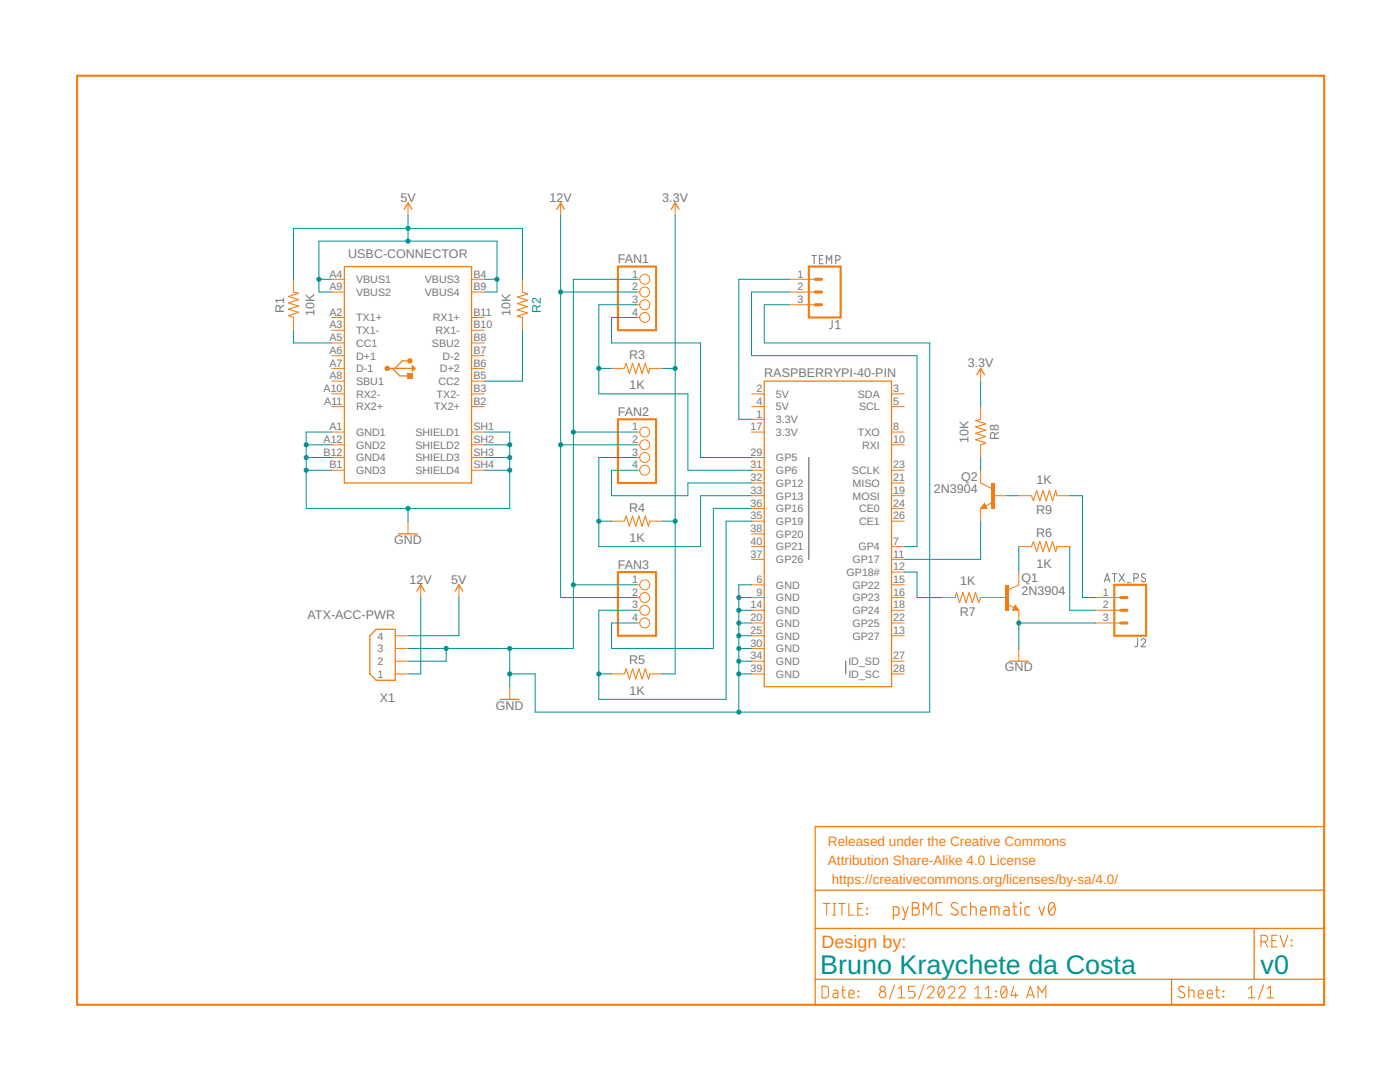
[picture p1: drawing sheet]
<svg xmlns="http://www.w3.org/2000/svg" width="279mm" height="216mm" viewBox="0 0 279 216" stroke-linecap="round" stroke-linejoin="round" font-family="sans-serif">
<g fill="none" stroke="#757575" stroke-width=".2">
<path d="M162 51h.9M162.5 51v1.6M163.5 51.7h.6M164.3 51h-.8v1.6h.8M164.9 52.6v-1.6l.5 .9 .6-.9v1.6M166.8 51.9h.4a.46 .46 0 0 0 .5-.5 .46 .46 0 0 0-.5-.4h-.4v1.6M166.1 63.9v1.4l-.6 .3M166.8 65.6h.9M166.8 64.3l.4-.4v1.7M220.4 116.1l.6-1.6 .5 1.6M220.5 115.7h.9M222 114.5h.9"/>
<path d="M222.4 114.5v1.6M223.3 114.5l1.1 1.6M224.4 114.5l-1.1 1.6M224.9 116.3h.7M226.3 115.4h.5a.46 .46 0 0 0 .4-.5 .46 .46 0 0 0-.4-.4h-.5v1.6M228.6 114.6a.41 .41 0 0 0-.6-.1 .41 .41 0 0 0-.1 .6l.6 .3a.41 .41 0 0 1 0 .6 .41 .41 0 0 1-.6 0l-.2-.1M227 127.4v1.4l-.2 .2-.3 .1M227.7 127.8a.45 .45 0 0 1 .7-.3 .45 .45 0 0 1 .1 .6l-.8 1h.9"/>
</g>
<path d="M161.4 91.3v20.3M168.8 131.9v2.6" fill="none" stroke="#757575" stroke-width=".25"/>
<path d="M68.7 53.2h25.4v43.2h-25.4zM111.1 41.8l.8-1.3 .7 1.3M77.8 73.5h5M78.3 73.5l1.5 1.5h1.5M81.3 72h-1l-1.5 1.5M82.3 73l.5 .5-.5 .5zM152.5 76.1h25.4v60.9h-25.4zM83.2 118l.8-1.3 .7 1.3M90.8 118l.8-1.3 .8 1.3M73.8 126.9l1.3-1.3h3.8v10.1h-3.8l-1.3-1.2zM99.8 139.6h3.8" fill="none" stroke="#f57c10" stroke-width=".25"/>
<g fill="none" stroke="#f57c10" stroke-width=".2">
<path d="M66.2 55.7h2.5M66.2 58.3h2.5M94.1 55.7h2.5M94.1 58.3h2.5M111.9 40.5v2.5M127.1 55.7h.6M127.1 58.3h.6M66.2 78.6h2.5M66.2 63.4h2.5M66.2 65.9h2.5M66.2 71h2.5M66.2 68.4h2.5"/>
<path d="M66.2 76.1h2.5M66.2 73.5h2.5M94.1 78.6h2.5M94.1 63.4h2.5M94.1 65.9h2.5M94.1 71h2.5M94.1 68.4h2.5M94.1 76.1h2.5M94.1 73.5h2.5M127.1 60.8h.6M127.1 63.4h.6M150 78.6h2.5"/>
<path d="M177.9 78.6h2.6M66.2 81.1h2.5M66.2 86.2h2.5M66.2 93.8h2.5M66.2 88.8h2.5M66.2 91.3h2.5M94.1 81.1h2.5M94.1 86.2h2.5M94.1 93.8h2.5M94.1 88.8h2.5M94.1 91.3h2.5M127.1 86.2h.6"/>
<path d="M127.1 93.8h.6M127.1 88.8h.6M127.1 91.3h.6M150 83.7h2.5M150 81.1h2.5M150 86.2h2.5M150 98.9h2.5M150 96.4h2.5M150 93.8h2.5M150 91.3h2.5M177.9 81.1h2.6M177.9 86.2h2.6"/>
<path d="M177.9 98.9h2.6M177.9 96.4h2.6M177.9 93.8h2.6M177.9 88.8h2.6M84 116.7v2.5M91.6 116.7v2.5M127.1 119.2h.6M127.1 116.7h.6M150 109.1h2.5M150 119.2h2.5M150 111.6h2.5M150 116.7h2.5"/>
<path d="M150 104h2.5M150 101.5h2.5M150 106.5h2.5M177.9 109.1h2.6M177.9 119.2h2.6M177.9 111.6h2.6M177.9 116.7h2.6M177.9 104h2.6M177.9 101.5h2.6M177.9 114.2h2.6M78.9 134.5h2.5M78.9 131.9h2.5"/>
<path d="M78.9 129.4h2.5M78.9 126.9h2.5M101.7 137v2.6M127.1 124.3h.6M127.1 121.8h.6M150 134.5h2.5M150 131.9h2.5M150 129.4h2.5M150 126.9h2.5M150 124.3h2.5M150 121.8h2.5M177.9 134.5h2.6"/>
<path d="M177.9 131.9h2.6M177.9 126.9h2.6M177.9 124.3h2.6M177.9 121.8h2.6"/>
<circle cx="128.7" cy="58.3" r=".99"/>
<circle cx="128.7" cy="55.7" r=".99"/>
<circle cx="128.7" cy="60.8" r=".99"/>
<circle cx="128.7" cy="63.4" r=".99"/>
<circle cx="128.7" cy="88.8" r=".99"/>
<circle cx="128.7" cy="91.3" r=".99"/>
<circle cx="128.7" cy="93.8" r=".99"/>
<circle cx="128.7" cy="86.2" r=".99"/>
<circle cx="128.7" cy="119.2" r=".99"/>
<circle cx="128.7" cy="116.7" r=".99"/>
<circle cx="128.7" cy="121.8" r=".99"/>
<circle cx="128.7" cy="124.3" r=".99"/>
</g>
<path d="M123.3 53.2h7.6v12.7h-7.6zM123.3 83.7h7.6v12.7h-7.6zM123.3 114.2h7.6v12.7h-7.6z" fill="none" stroke="#f57c10" stroke-width=".42"/>
<g fill="#f57c10">
<path d="M76.8 73.2a.55 .55 0 0 1 .9-.1 .55 .55 0 0 1-.2 .9 .55 .55 0 0 1-.7-.5h.5h-.5z" fill-rule="evenodd"/>
<path d="M81.3 71.7a.55 .55 0 0 1 .9-.1 .55 .55 0 0 1-.2 .9 .55 .55 0 0 1-.7-.5h.6h-.6z" fill-rule="evenodd"/>
<path d="M81.3 74.5h1v1h-1z" fill-rule="evenodd"/>
</g>
<g fill="#f57c10">
<path d="M76.8 73.2l.5-.2h.3l.3 .5-.1 .3-.2 .2h-.6l-.3-.5h.6h-.6zM76.8 73.2v.3h.5h-.5l.2 .5h.6l.2-.2 .1-.3-.3-.5h-.3z"/>
<path d="M81.3 71.7l.5-.2h.3l.3 .5-.1 .3-.2 .2h-.6l-.2-.5h.6h-.6zM81.3 71.7v.3h.6h-.6l.2 .5h.6l.2-.2 .1-.3-.3-.5h-.3z"/>
<path d="M81.3 74.5h1v1h-1zM81.3 74.5v1h1v-1z"/>
</g>
<path d="M58.6 58.3l1 .2-2 .7 2 .6-2 .6 2 .7-2 .6 2 .6-2 .7 1 .4M104.3 58.3l1 .4-2 .6 2 .6-2 .7 2 .6-2 .6 2 .7-2 .6 1 .3M124.6 73.5l.4-1 .6 2 .6-2 .7 2 .6-2 .6 2 .7-2 .6 2 .3-1M124.6 104l.4-1 .6 2 .6-2 .7 2 .6-2 .6 2 .7-2 .6 2 .3-1M124.6 134.5l.4-1 .6 2 .6-2 .7 2 .6-2 .6 2 .7-2 .6 2 .3-1" fill="none" stroke="#f57c10" stroke-width=".21"/>
<g fill="none" stroke="#f57c10" stroke-width=".2">
<path d="M58.6 55.7v2.6M81.4 40.5v2.5M104.3 55.7v2.6M134.7 40.5v2.5M58.6 63.4v2.5M104.3 63.4v2.5M122 73.5h2.6M129.7 73.5h2.5M81.4 104v2.5M122 104h2.6M129.7 104h2.5M203.3 116.7l-2 1"/>
<path d="M122 134.5h2.6M129.7 134.5h2.5M201.1 120.6l1.2 .7M202.6 120.8l.7 1h-1.2z"/>
</g>
<path d="M80.7 41.8l.7-1.3 .8 1.3M134 41.8l.7-1.3 .8 1.3M79.5 106.5h3.8M202.6 121.3l.1 .2h-.4l.3-.5 .5 .6h-.8" fill="none" stroke="#f57c10" stroke-width=".25"/>
<path d="M200.5 116.7h.8v5.1h-.8z" fill-rule="evenodd" fill="#f57c10"/>
<path d="M200.5 116.7h.8v5.1h-.8zM200.5 116.7v5.1h.8v-5.1z" fill="#f57c10"/>
<g fill="none" stroke="#f57c10" stroke-width=".2">
<path d="M195.7 96.4l2 1M188.1 119.2h2.5M195.7 119.2h5.1M196.5 100.4l.5 1.1h-1.3zM197.9 100.3l-1.2 .6M203.3 114.2v2.5M203.3 109.1h2.6M210.9 109.1h2.6M218.6 119.2h5M203.3 121.8v2.5M203.3 129.4v2.5M218.6 121.8h5"/>
<path d="M218.6 124.3h5"/>
</g>
<path d="M190.6 119.2l.3-1 .6 2 .7-2 .6 2 .6-2 .7 2 .6-2 .6 2 .4-1M205.9 109.1l.3-1 .7 2 .6-2 .7 2 .6-2 .6 2 .7-2 .6 2 .2-1" fill="none" stroke="#f57c10" stroke-width=".21"/>
<path d="M222.4 116.7h6.3v10.2h-6.3z" fill="none" stroke="#f57c10" stroke-width=".42"/>
<path d="M223.6 119.2h1.3M223.6 124.3h1.3M223.6 121.8h1.3" fill="none" stroke="#f57c10" stroke-width=".61"/>
<path d="M196.5 100.9l-.2 .3h.4l-.2-.5-.5 .6h.7M201.4 131.9h3.8" fill="none" stroke="#f57c10" stroke-width=".25"/>
<path d="M197.7 96.4h.8v5.1h-.8z" fill-rule="evenodd" fill="#f57c10"/>
<path d="M197.7 96.4h.8v5.1h-.8zM197.7 96.4v5.1h.8v-5.1z" fill="#f57c10"/>
<path d="M157.6 55.7h5.1M157.6 58.3h5.1M157.6 60.8h5.1M195.7 73.5v2.6M195.7 81.1v2.6M195.7 88.8v2.5M195.7 93.8v2.6M198.2 98.9h2.6M203.3 98.9h2.6M210.9 98.9h2.6M195.7 101.5v2.5" fill="none" stroke="#f57c10" stroke-width=".2"/>
<g fill="none" stroke="#f57c10" stroke-width=".21">
<path d="M195.7 83.7l-1 .2 2 .7-2 .6 2 .6-2 .7 2 .6-2 .6 2 .7-1 .4M205.9 98.9l.3 1 .7-2 .6 2 .7-2 .6 2 .6-2 .7 2 .6-2 .2 1M164.1 196.8h.8l.4 .4v1.5l-.4 .4h-.8zM164.3 180.3h1.3M165 180.3v2.3M166.2 180.3h.6M166.2 182.6h.6M166.3 197.6h.7l.2 .2v1.3h-.5a.46 .46 0 0 1-.5-.4 .46 .46 0 0 1 .5-.5h.5M166.5 180.3v2.3M167.4 180.3h1.3M167.9 197.6h.8M168 180.3v2.3"/>
<path d="M168.2 196.8v2.1l.5 .2M169.4 180.3v2.3h1M169.4 198.3h1.1a.54 .54 0 0 0-.4-.7 .54 .54 0 0 0-.7 .5l.1 .9 1 .1M171.2 181.3h.8M171.3 198.8l.1 .1zM171.3 197.8l.1 .1zM172.2 180.3h-1v2.3h1M173 181.3l.1 .1zM173 182.3l.1 .1zM178.5 196.5l-1 2.9M179.2 197.3l.7-.5v2.3M179.2 199.1h1.4"/>
<path d="M182.6 196.8h-1.3v1h.8a.66 .66 0 0 1 .5 .7 .66 .66 0 0 1-.5 .6h-.8M184.4 196.5l-1.1 2.9M185.1 197.3a.65 .65 0 0 1 .9-.5 .65 .65 0 0 1 .2 1l-1.1 1.3h1.3M187.5 197a.53 .53 0 0 1 .6-.2 .53 .53 0 0 1 .3 .6 1.34 1.34 0 0 1-.6 1.7 1.4 1.4 0 0 1-.3-2.1zM188.3 197.3l-1 1.3M189.3 197.3a.64 .64 0 0 1 .9-.5 .64 .64 0 0 1 .2 1l-1.1 1.3h1.3M191.3 197.3a.64 .64 0 0 1 1-.5 .64 .64 0 0 1 .1 1l-1.1 1.3h1.4M194.6 199.1h1.3M194.6 197.3l.6-.5v2.3M196.6 199.1h1.4M196.6 197.3l.7-.5v2.3M198.8 197.8l.1 .1z"/>
<path d="M198.8 198.8l.1 .1zM200 197a.55 .55 0 0 1 .6-.2 .55 .55 0 0 1 .3 .6 1.34 1.34 0 0 1-.5 1.7 1.38 1.38 0 0 1-.5-2zM200.9 197.3l-1.1 1.3M202.3 196.8l-.5 1.8h1.3M202.7 198.1v1M204.9 199.1l.7-2.3 .8 2.3M205.1 198.5h1.1M207.2 199.1v-2.3l.7 1.3 .8-1.3v2.3M236.3 197a.58 .58 0 0 0-.8-.1 .58 .58 0 0 0 0 .9l.7 .3a.58 .58 0 0 1 .1 .9 .58 .58 0 0 1-.9 0l-.2-.2M237.3 197.6l.9 .1 .1 .3v1.1M237.3 196.8v2.3M239.1 198.3h1.1a.54 .54 0 0 0-.4-.7 .54 .54 0 0 0-.7 .5l.1 .9 1 .1"/>
<path d="M240.9 198.3h1.1a.54 .54 0 0 0-.4-.7 .54 .54 0 0 0-.7 .5l.1 .9 1 .1M242.6 197.6h.8M242.8 196.8v1.9l.3 .4h.3M244.1 198.8l.1 .1zM244.1 197.8l.1 .1zM249.1 199.1h1.3M249.1 197.3l.7-.5v2.3M251.7 187.9h.6a.65 .65 0 0 0 .7-.6 .65 .65 0 0 0-.7-.7h-.6v2.4M252.2 196.5l-1.1 2.9M252.5 187.9l.5 1.1M252.9 199.1h1.3M252.9 197.3l.6-.5v2.3"/>
<path d="M253.8 187.7h.8M254.9 186.6h-1.1v2.4h1.1M255.4 186.6l.8 2.4 .8-2.4M257.7 187.6l.1 .1zM257.7 188.6l.1 .2z"/>
<circle cx="176.1" cy="197.3" r=".52"/>
<circle cx="176.1" cy="198.5" r=".65"/>
</g>
<path d="M194.9 74.8l.8-1.3 .8 1.3M162.7 164.9h101.6v35.6h-101.6zM162.7 177.6h101.6M162.7 185.3h101.6M162.7 195.4h101.6M233.8 195.4v5.1M250.3 185.3v10.1" fill="none" stroke="#f57c10" stroke-width=".25"/>
<path d="M15.4 15.1h248.9v185.4h-248.9zM161.4 53.2h6.4v10.2h-6.4z" fill="none" stroke="#f57c10" stroke-width=".42"/>
<path d="M162.7 58.3h1.3M162.7 55.7h1.3M162.7 60.8h1.3" fill="none" stroke="#f57c10" stroke-width=".61"/>
<g fill="none" stroke="#f57c10" stroke-width=".23">
<path d="M178.3 182.6h.7l.4-.2v-1.2l-.2-.2-.9-.1v2.5M180.1 180.9l.6 1.7M181.3 180.9l-.9 2.5h-.3M182.1 180.1h.7a.56 .56 0 0 1 .5 .5 .56 .56 0 0 1-.5 .6 .7 .7 0 0 1 .7 .7 .7 .7 0 0 1-.7 .7h-.7zM182.1 181.2h.7M184.3 182.6v-2.5l.8 1.4 .8-1.4v2.5M188 180.1h-.8l-.3 .5v1.6l.3 .4h.8M191.1 180.3a.62 .62 0 0 0-1-.1 .62 .62 0 0 0 .1 .9l.7 .4a.64 .64 0 0 1 .1 1 .64 .64 0 0 1-1-.1l-.2-.2M192.9 180.9l-.7 .1-.3 .3 .1 1.1 .2 .2h.7M193.7 180.9l.9 .1 .2 .2v1.4M193.7 180.1v2.5M195.7 181.8h1.1a.58 .58 0 0 0-.4-.9 .58 .58 0 0 0-.7 .6l.1 1 1 .1"/>
<path d="M197.7 182.6v-1.7l1.6 .1 .1 .3v1.3M198.5 180.9v1.7M200.4 180.9l.7 .1 .3 .2v1.4h-.7a.49 .49 0 0 1-.4-.5 .49 .49 0 0 1 .4-.5h.7M202.1 180.9h.8M202.4 180.1v2.1l.1 .3 .4 .1M203.6 180.1l.2 .1zM203.7 180.9v1.7M205.5 180.9l-.7 .1-.2 .3v1.1l.2 .2h.7M207.3 180.9l.6 1.7 .6-1.7M209.5 180.3a.58 .58 0 0 1 .6-.2 .58 .58 0 0 1 .4 .6 1.45 1.45 0 0 1-.6 1.9 1.52 1.52 0 0 1-.4-2.3zM210.5 180.6l-1.2 1.4"/>
</g>
<g fill="none" stroke="#009292" stroke-width=".2">
<path d="M127.1 55.7h-12.7v73.7h-33M157.6 60.8h-5.1v7.6h33v73.7h-78.7v-7.6h-5.1M114.4 86.2h12.7M114.4 116.7h12.7M147.4 119.2h2.6M150 116.7h-2.6v25.4M89 129.4v2.5h-7.6M101.7 129.4v7.6M147.4 129.4h2.6M147.4 131.9h2.6M147.4 134.5h2.6M147.4 121.8h2.6"/>
<path d="M147.4 124.3h2.6M147.4 126.9h2.6"/>
</g>
<g fill="#009292">
<circle cx="101.7" cy="129.4" r=".51"/>
<circle cx="101.7" cy="134.5" r=".51"/>
<circle cx="89" cy="129.4" r=".51"/>
<circle cx="114.4" cy="116.7" r=".51"/>
<circle cx="114.4" cy="86.2" r=".51"/>
<circle cx="147.4" cy="142.1" r=".51"/>
<circle cx="147.4" cy="134.5" r=".51"/>
<circle cx="147.4" cy="119.2" r=".51"/>
<circle cx="147.4" cy="121.8" r=".51"/>
<circle cx="147.4" cy="124.3" r=".51"/>
<circle cx="147.4" cy="126.9" r=".51"/>
<circle cx="147.4" cy="129.4" r=".51"/>
<circle cx="147.4" cy="131.9" r=".51"/>
</g>
<g fill="#009292">
<path d="M101.2 129.4a.51 .51 0 0 1 1 0 .51 .51 0 0 1-1 0zM101.2 129.4a.51 .51 0 0 0 1 0 .51 .51 0 0 0-1 0z"/>
<path d="M101.2 134.5a.51 .51 0 0 1 1 0 .51 .51 0 0 1-1 0zM101.2 134.5a.51 .51 0 0 0 1 0 .51 .51 0 0 0-1 0z"/>
<path d="M88.5 129.4a.55 .55 0 0 1 1.1 0 .55 .55 0 0 1-1.1 0zM88.5 129.4a.55 .55 0 0 0 1.1 0 .55 .55 0 0 0-1.1 0z"/>
<path d="M113.9 116.7a.51 .51 0 0 1 1 0 .51 .51 0 0 1-1 0zM113.9 116.7a.51 .51 0 0 0 1 0 .51 .51 0 0 0-1 0z"/>
<path d="M113.9 86.2a.51 .51 0 0 1 1 0 .51 .51 0 0 1-1 0zM113.9 86.2a.51 .51 0 0 0 1 0 .51 .51 0 0 0-1 0z"/>
<path d="M146.9 142.1a.55 .55 0 0 1 1.1 0 .55 .55 0 0 1-1.1 0zM146.9 142.1a.55 .55 0 0 0 1.1 0 .55 .55 0 0 0-1.1 0z"/>
<path d="M146.9 134.5a.55 .55 0 0 1 1.1 0 .55 .55 0 0 1-1.1 0zM146.9 134.5a.55 .55 0 0 0 1.1 0 .55 .55 0 0 0-1.1 0z"/>
<path d="M146.9 119.2a.55 .55 0 0 1 1.1 0 .55 .55 0 0 1-1.1 0zM146.9 119.2a.55 .55 0 0 0 1.1 0 .55 .55 0 0 0-1.1 0z"/>
<path d="M146.9 121.8a.55 .55 0 0 1 1.1 0 .55 .55 0 0 1-1.1 0zM146.9 121.8a.55 .55 0 0 0 1.1 0 .55 .55 0 0 0-1.1 0z"/>
<path d="M146.9 124.3a.55 .55 0 0 1 1.1 0 .55 .55 0 0 1-1.1 0zM146.9 124.3a.55 .55 0 0 0 1.1 0 .55 .55 0 0 0-1.1 0z"/>
<path d="M146.9 126.9a.55 .55 0 0 1 1.1 0 .55 .55 0 0 1-1.1 0zM146.9 126.9a.55 .55 0 0 0 1.1 0 .55 .55 0 0 0-1.1 0z"/>
<path d="M146.9 129.4a.55 .55 0 0 1 1.1 0 .55 .55 0 0 1-1.1 0zM146.9 129.4a.55 .55 0 0 0 1.1 0 .55 .55 0 0 0-1.1 0z"/>
<path d="M146.9 131.9a.55 .55 0 0 1 1.1 0 .55 .55 0 0 1-1.1 0zM146.9 131.9a.55 .55 0 0 0 1.1 0 .55 .55 0 0 0-1.1 0z"/>
</g>
<path d="M61.1 93.8h5.1M61.1 91.3h5.1M61.1 88.8h5.1M66.2 86.2h-5.1v15.3h40.6v-15.3h-5.1M96.6 93.8h5.1M96.6 91.3h5.1M96.6 88.8h5.1M81.4 101.5v2.5" fill="none" stroke="#009292" stroke-width=".2"/>
<g fill="#009292">
<circle cx="101.7" cy="93.8" r=".51"/>
<circle cx="101.7" cy="91.3" r=".51"/>
<circle cx="101.7" cy="88.8" r=".51"/>
<circle cx="81.4" cy="101.5" r=".51"/>
<circle cx="61.1" cy="88.8" r=".51"/>
<circle cx="61.1" cy="91.3" r=".51"/>
<circle cx="61.1" cy="93.8" r=".51"/>
</g>
<g fill="#009292">
<path d="M101.2 93.8a.51 .51 0 0 1 1 0 .51 .51 0 0 1-1 0zM101.2 93.8a.51 .51 0 0 0 1 0 .51 .51 0 0 0-1 0z"/>
<path d="M101.2 91.3a.51 .51 0 0 1 1 0 .51 .51 0 0 1-1 0zM101.2 91.3a.51 .51 0 0 0 1 0 .51 .51 0 0 0-1 0z"/>
<path d="M101.2 88.8a.51 .51 0 0 1 1 0 .51 .51 0 0 1-1 0zM101.2 88.8a.51 .51 0 0 0 1 0 .51 .51 0 0 0-1 0z"/>
<path d="M80.9 101.5a.51 .51 0 0 1 1 0 .51 .51 0 0 1-1 0zM80.9 101.5a.51 .51 0 0 0 1 0 .51 .51 0 0 0-1 0z"/>
<path d="M60.6 88.8a.51 .51 0 0 1 1 0 .51 .51 0 0 1-1 0zM60.6 88.8a.51 .51 0 0 0 1 0 .51 .51 0 0 0-1 0z"/>
<path d="M60.6 91.3a.51 .51 0 0 1 1 0 .51 .51 0 0 1-1 0zM60.6 91.3a.51 .51 0 0 0 1 0 .51 .51 0 0 0-1 0z"/>
<path d="M60.6 93.8a.51 .51 0 0 1 1 0 .51 .51 0 0 1-1 0zM60.6 93.8a.51 .51 0 0 0 1 0 .51 .51 0 0 0-1 0z"/>
</g>
<path d="M218.6 124.3h-15.3v5.1" fill="none" stroke="#009292" stroke-width=".2"/>
<circle cx="203.3" cy="124.3" r=".51" fill="#009292"/>
<path d="M202.8 124.3a.51 .51 0 0 1 1 0 .51 .51 0 0 1-1 0zM202.8 124.3a.51 .51 0 0 0 1 0 .51 .51 0 0 0-1 0z" fill="#009292"/>
<path d="M111.9 58.3h15.2M111.9 43v76.2h15.2M111.9 88.8h15.2M84 119.2v15.3h-2.6" fill="none" stroke="#009292" stroke-width=".2"/>
<g fill="#009292">
<circle cx="111.9" cy="58.3" r=".51"/>
<circle cx="111.9" cy="88.8" r=".51"/>
</g>
<g fill="#009292">
<path d="M111.4 58.3a.51 .51 0 0 1 1 0 .51 .51 0 0 1-1 0zM111.4 58.3a.51 .51 0 0 0 1 0 .51 .51 0 0 0-1 0z"/>
<path d="M111.4 88.8a.51 .51 0 0 1 1 0 .51 .51 0 0 1-1 0zM111.4 88.8a.51 .51 0 0 0 1 0 .51 .51 0 0 0-1 0z"/>
</g>
<path d="M58.6 55.7v-10.1h45.7v10.1M63.6 55.7h2.6M66.2 58.3h-2.6v-10.2h35.6v10.2h-2.6M81.4 43v5.1M96.6 55.7h2.6M91.6 119.2v7.7h-10.2" fill="none" stroke="#009292" stroke-width=".2"/>
<g fill="#009292">
<circle cx="63.6" cy="55.7" r=".51"/>
<circle cx="81.4" cy="48.1" r=".51"/>
<circle cx="81.4" cy="45.6" r=".51"/>
<circle cx="99.2" cy="55.7" r=".51"/>
</g>
<g fill="#009292">
<path d="M63.1 55.7a.55 .55 0 0 1 1.1 0 .55 .55 0 0 1-1.1 0zM63.1 55.7a.55 .55 0 0 0 1.1 0 .55 .55 0 0 0-1.1 0z"/>
<path d="M80.9 48.1a.51 .51 0 0 1 1 0 .51 .51 0 0 1-1 0zM80.9 48.1a.51 .51 0 0 0 1 0 .51 .51 0 0 0-1 0z"/>
<path d="M80.9 45.6a.51 .51 0 0 1 1 0 .51 .51 0 0 1-1 0zM80.9 45.6a.51 .51 0 0 0 1 0 .51 .51 0 0 0-1 0z"/>
<path d="M98.7 55.7a.51 .51 0 0 1 1 0 .51 .51 0 0 1-1 0zM98.7 55.7a.51 .51 0 0 0 1 0 .51 .51 0 0 0-1 0z"/>
</g>
<path d="M157.6 55.7h-10.2v28h2.6M157.6 58.3h-7.6v12.7h33v38.1h-2.5M58.6 65.9v2.5h7.6M104.3 65.9v10.2h-7.7M119.5 73.5h2.5M127.1 60.8h-7.6v17.8h17.8v15.2h12.7" fill="none" stroke="#009292" stroke-width=".2"/>
<circle cx="119.5" cy="73.5" r=".51" fill="#009292"/>
<path d="M119 73.5a.51 .51 0 0 1 1 0 .51 .51 0 0 1-1 0zM119 73.5a.51 .51 0 0 0 1 0 .51 .51 0 0 0-1 0z" fill="#009292"/>
<path d="M127.1 63.4h-5.1v5h17.8v22.9h10.2M127.1 93.8h-5.1v5.1h15.3v-2.5h12.7M127.1 91.3h-7.6v17.8h20.3v-10.2h10.2M119.5 104h2.5" fill="none" stroke="#009292" stroke-width=".2"/>
<circle cx="119.5" cy="104" r=".51" fill="#009292"/>
<path d="M119 104a.51 .51 0 0 1 1 0 .51 .51 0 0 1-1 0zM119 104a.51 .51 0 0 0 1 0 .51 .51 0 0 0-1 0z" fill="#009292"/>
<path d="M150 104h-5.1v35.6h-25.4v-17.8h7.6M119.5 134.5h2.5" fill="none" stroke="#009292" stroke-width=".2"/>
<circle cx="119.5" cy="134.5" r=".51" fill="#009292"/>
<path d="M119 134.5a.51 .51 0 0 1 1 0 .51 .51 0 0 1-1 0zM119 134.5a.51 .51 0 0 0 1 0 .51 .51 0 0 0-1 0z" fill="#009292"/>
<path d="M134.7 43v91.5h-2.5M132.2 73.5h2.5M132.2 104h2.5M150 101.5h-7.6v27.9h-20.4v-5.1h5.1" fill="none" stroke="#009292" stroke-width=".2"/>
<g fill="#009292">
<circle cx="134.7" cy="73.5" r=".51"/>
<circle cx="134.7" cy="104" r=".51"/>
</g>
<g fill="#009292">
<path d="M134.2 73.5a.55 .55 0 0 1 1.1 0 .55 .55 0 0 1-1.1 0zM134.2 73.5a.55 .55 0 0 0 1.1 0 .55 .55 0 0 0-1.1 0z"/>
<path d="M134.2 104a.55 .55 0 0 1 1.1 0 .55 .55 0 0 1-1.1 0zM134.2 104a.55 .55 0 0 0 1.1 0 .55 .55 0 0 0-1.1 0z"/>
</g>
<path d="M195.7 76.1v5M195.7 91.3v2.5M200.8 98.9h2.5M213.5 98.9h2.5v20.3h2.6M180.5 114.2h2.5v5h5.1M195.7 104v7.6h-15.2M203.3 109.1v5.1M213.5 109.1v12.7h5.1" fill="none" stroke="#009292" stroke-width=".2"/>
<g font-size="5.4" fill="#009292">
<text x="163.7" y="194.4">Bruno Kraychete da Costa</text>
<text x="251.6" y="194.4">v0</text>
</g>
<text font-size="3.6" fill="#f57c10" x="164" y="189.1">Design by:</text>
<g font-size="2.7" fill="#f57c10">
<text x="165.2" y="168.7">Released under the Creative Commons</text>
<text x="165.2" y="172.6">Attribution Share-Alike 4.0 License</text>
<text x="166" y="176.4">https://creativecommons.org/licenses/by-sa/4.0/</text>
</g>
<g font-size="2.5" fill="#757575">
<text x="79.9" y="40.2">5V</text>
<text x="109.7" y="40.2">12V</text>
<text x="132.2" y="40.2">3.3V</text>
<text x="69.5" y="51.5">USBC-CONNECTOR</text>
<text x="123.3" y="52.6">FAN1</text>
<text x="56.7" y="62.4" transform="rotate(-90 56.7 62.4)">R1</text>
<text x="62.8" y="63" transform="rotate(-90 62.8 63)">10K</text>
<text x="101.9" y="63.1" transform="rotate(-90 101.9 63.1)">10K</text>
<text x="125.5" y="71.6">R3</text>
<text x="125.6" y="77.7">1K</text>
<text x="152.5" y="75.3">RASPBERRYPI-40-PIN</text>
<text x="193.1" y="73.3">3.3V</text>
<text x="123.3" y="83">FAN2</text>
<text x="193.3" y="88.4" transform="rotate(-90 193.3 88.4)">10K</text>
<text x="199.4" y="87.8" transform="rotate(-90 199.4 87.8)">R8</text>
<text x="191.8" y="95.9">Q2</text>
<text x="186.4" y="98.4">2N3904</text>
<text x="206.9" y="96.5">1K</text>
<text x="125.5" y="102.1">R4</text>
<text x="206.8" y="107.2">R6</text>
<text x="206.8" y="102.6">R9</text>
<text x="78.6" y="108.6">GND</text>
<text x="123.3" y="113.5">FAN3</text>
<text x="125.6" y="108.2">1K</text>
<text x="206.9" y="113.3">1K</text>
<text x="81.7" y="116.4">12V</text>
<text x="90.1" y="116.4">5V</text>
<text x="191.6" y="116.8">1K</text>
<text x="203.9" y="118.8">2N3904</text>
<text x="203.9" y="116.2">Q1</text>
<text x="61.4" y="123.5">ATX-ACC-PWR</text>
<text x="191.6" y="122.9">R7</text>
<text x="125.5" y="132.6">R5</text>
<text x="200.5" y="134">GND</text>
<text x="75.8" y="140">X1</text>
<text x="99" y="141.6">GND</text>
<text x="125.6" y="138.7">1K</text>
</g>
<text font-size="2.5" fill="#009292" x="107.9" y="62.4" transform="rotate(-90 107.9 62.4)">R2</text>
<g font-size="2.1" fill="#757575">
<text x="65.8" y="55.4">A4</text>
<text x="65.8" y="57.9">A9</text>
<text x="71.1" y="56.5">VBUS1</text>
<text x="71.1" y="59">VBUS2</text>
<text x="84.8" y="56.5">VBUS3</text>
<text x="84.8" y="59">VBUS4</text>
<text x="94.5" y="55.4">B4</text>
<text x="94.5" y="57.9">B9</text>
<text x="126.2" y="55.4">1</text>
<text x="126.2" y="57.9">2</text>
<text x="159.2" y="55.4">1</text>
<text x="159.2" y="57.9">2</text>
<text x="65.8" y="65.5">A3</text>
<text x="65.8" y="63">A2</text>
<text x="71.1" y="64.1">TX1+</text>
<text x="86.4" y="64.1">RX1+</text>
<text x="94.5" y="65.5">B10</text>
<text x="94.5" y="63">B11</text>
<text x="126.2" y="60.5">3</text>
<text x="126.2" y="63">4</text>
<text x="159.2" y="60.5">3</text>
<text x="65.8" y="70.6">A6</text>
<text x="65.8" y="68.1">A5</text>
<text x="71.1" y="66.7">TX1-</text>
<text x="71.1" y="71.7">D+1</text>
<text x="71.1" y="69.2">CC1</text>
<text x="86.2" y="69.2">SBU2</text>
<text x="86.9" y="66.7">RX1-</text>
<text x="88.3" y="71.7">D-2</text>
<text x="94.5" y="68.1">B8</text>
<text x="94.5" y="70.6">B7</text>
<text x="65.8" y="75.7">A8</text>
<text x="65.8" y="73.2">A7</text>
<text x="71.1" y="76.8">SBU1</text>
<text x="71.1" y="74.3">D-1</text>
<text x="87.5" y="76.8">CC2</text>
<text x="87.8" y="74.3">D+2</text>
<text x="94.5" y="73.2">B6</text>
<text x="94.5" y="75.7">B5</text>
<text x="64.6" y="78.2">A10</text>
<text x="64.7" y="80.8">A11</text>
<text x="71.1" y="79.4">RX2-</text>
<text x="71.1" y="81.9">RX2+</text>
<text x="86.6" y="81.9">TX2+</text>
<text x="87.1" y="79.4">TX2-</text>
<text x="94.5" y="78.2">B3</text>
<text x="94.5" y="80.8">B2</text>
<text x="151" y="83.3">1</text>
<text x="151" y="80.8">4</text>
<text x="151" y="78.2">2</text>
<text x="154.9" y="81.9">5V</text>
<text x="154.9" y="79.4">5V</text>
<text x="171.2" y="79.4">SDA</text>
<text x="171.4" y="81.9">SCL</text>
<text x="178.3" y="78.2">3</text>
<text x="178.3" y="80.8">5</text>
<text x="64.6" y="88.4">A12</text>
<text x="65.8" y="85.9">A1</text>
<text x="71.1" y="89.5">GND2</text>
<text x="71.1" y="87">GND1</text>
<text x="82.9" y="87">SHIELD1</text>
<text x="82.9" y="89.5">SHIELD2</text>
<text x="94.5" y="85.9">SH1</text>
<text x="94.5" y="88.4">SH2</text>
<text x="126.2" y="85.9">1</text>
<text x="126.2" y="88.4">2</text>
<text x="149.8" y="85.9">17</text>
<text x="154.9" y="84.4">3.3V</text>
<text x="154.9" y="87">3.3V</text>
<text x="171.2" y="87">TXO</text>
<text x="172" y="89.5">RXI</text>
<text x="178.3" y="88.4">10</text>
<text x="178.3" y="85.9">8</text>
<text x="64.6" y="90.9">B12</text>
<text x="65.8" y="93.5">B1</text>
<text x="71.1" y="92.1">GND4</text>
<text x="71.1" y="94.6">GND3</text>
<text x="82.9" y="92.1">SHIELD3</text>
<text x="82.9" y="94.6">SHIELD4</text>
<text x="94.5" y="90.9">SH3</text>
<text x="94.5" y="93.5">SH4</text>
<text x="126.2" y="90.9">3</text>
<text x="126.2" y="93.5">4</text>
<text x="149.8" y="90.9">29</text>
<text x="149.8" y="93.5">31</text>
<text x="154.9" y="92.1">GP5</text>
<text x="154.9" y="94.6">GP6</text>
<text x="170" y="94.6">SCLK</text>
<text x="178.3" y="93.5">23</text>
<text x="149.8" y="96">32</text>
<text x="149.8" y="98.6">33</text>
<text x="149.8" y="101.1">36</text>
<text x="154.9" y="97.1">GP12</text>
<text x="154.9" y="99.7">GP13</text>
<text x="170.1" y="99.7">MOSI</text>
<text x="170.1" y="97.1">MISO</text>
<text x="178.3" y="98.6">19</text>
<text x="178.3" y="96">21</text>
<text x="178.3" y="101.1">24</text>
<text x="149.8" y="103.6">35</text>
<text x="149.8" y="106.2">38</text>
<text x="154.9" y="104.8">GP19</text>
<text x="154.9" y="102.2">GP16</text>
<text x="154.9" y="107.3">GP20</text>
<text x="171.4" y="104.8">CE1</text>
<text x="171.4" y="102.2">CE0</text>
<text x="178.3" y="103.6">26</text>
<text x="149.8" y="111.3">37</text>
<text x="149.8" y="108.7">40</text>
<text x="154.9" y="112.4">GP26</text>
<text x="154.9" y="109.8">GP21</text>
<text x="170.1" y="112.4">GP17</text>
<text x="171.3" y="109.8">GP4</text>
<text x="178.3" y="108.7">7</text>
<text x="178.3" y="111.3">11</text>
<text x="178.3" y="113.8">12</text>
<text x="126.2" y="116.3">1</text>
<text x="126.2" y="118.9">2</text>
<text x="151" y="118.9">9</text>
<text x="151" y="116.3">6</text>
<text x="154.9" y="120">GND</text>
<text x="154.9" y="117.4">GND</text>
<text x="168.9" y="114.9">GP18#</text>
<text x="170.1" y="117.4">GP22</text>
<text x="170.1" y="120">GP23</text>
<text x="178.3" y="116.3">15</text>
<text x="178.3" y="118.9">16</text>
<text x="220.1" y="118.9">1</text>
<text x="126.2" y="121.4">3</text>
<text x="126.2" y="123.9">4</text>
<text x="149.8" y="123.9">20</text>
<text x="149.8" y="121.4">14</text>
<text x="154.9" y="125.1">GND</text>
<text x="154.9" y="122.5">GND</text>
<text x="170.1" y="125.1">GP25</text>
<text x="170.1" y="122.5">GP24</text>
<text x="178.3" y="123.9">22</text>
<text x="178.3" y="121.4">18</text>
<text x="220.1" y="121.4">2</text>
<text x="220.1" y="123.9">3</text>
<text x="75.4" y="130.1">3</text>
<text x="75.4" y="127.6">4</text>
<text x="149.8" y="126.5">25</text>
<text x="149.8" y="129">30</text>
<text x="149.8" y="131.6">34</text>
<text x="154.9" y="127.6">GND</text>
<text x="154.9" y="130.1">GND</text>
<text x="170.1" y="127.6">GP27</text>
<text x="178.3" y="126.5">13</text>
<text x="178.3" y="131.6">27</text>
<text x="75.4" y="135.2">1</text>
<text x="75.4" y="132.7">2</text>
<text x="149.8" y="134.1">39</text>
<text x="154.9" y="132.7">GND</text>
<text x="154.9" y="135.2">GND</text>
<text x="169.3" y="132.7">ID_SD</text>
<text x="169.3" y="135.2">ID_SC</text>
<text x="178.3" y="134.1">28</text>
</g>
</svg>
